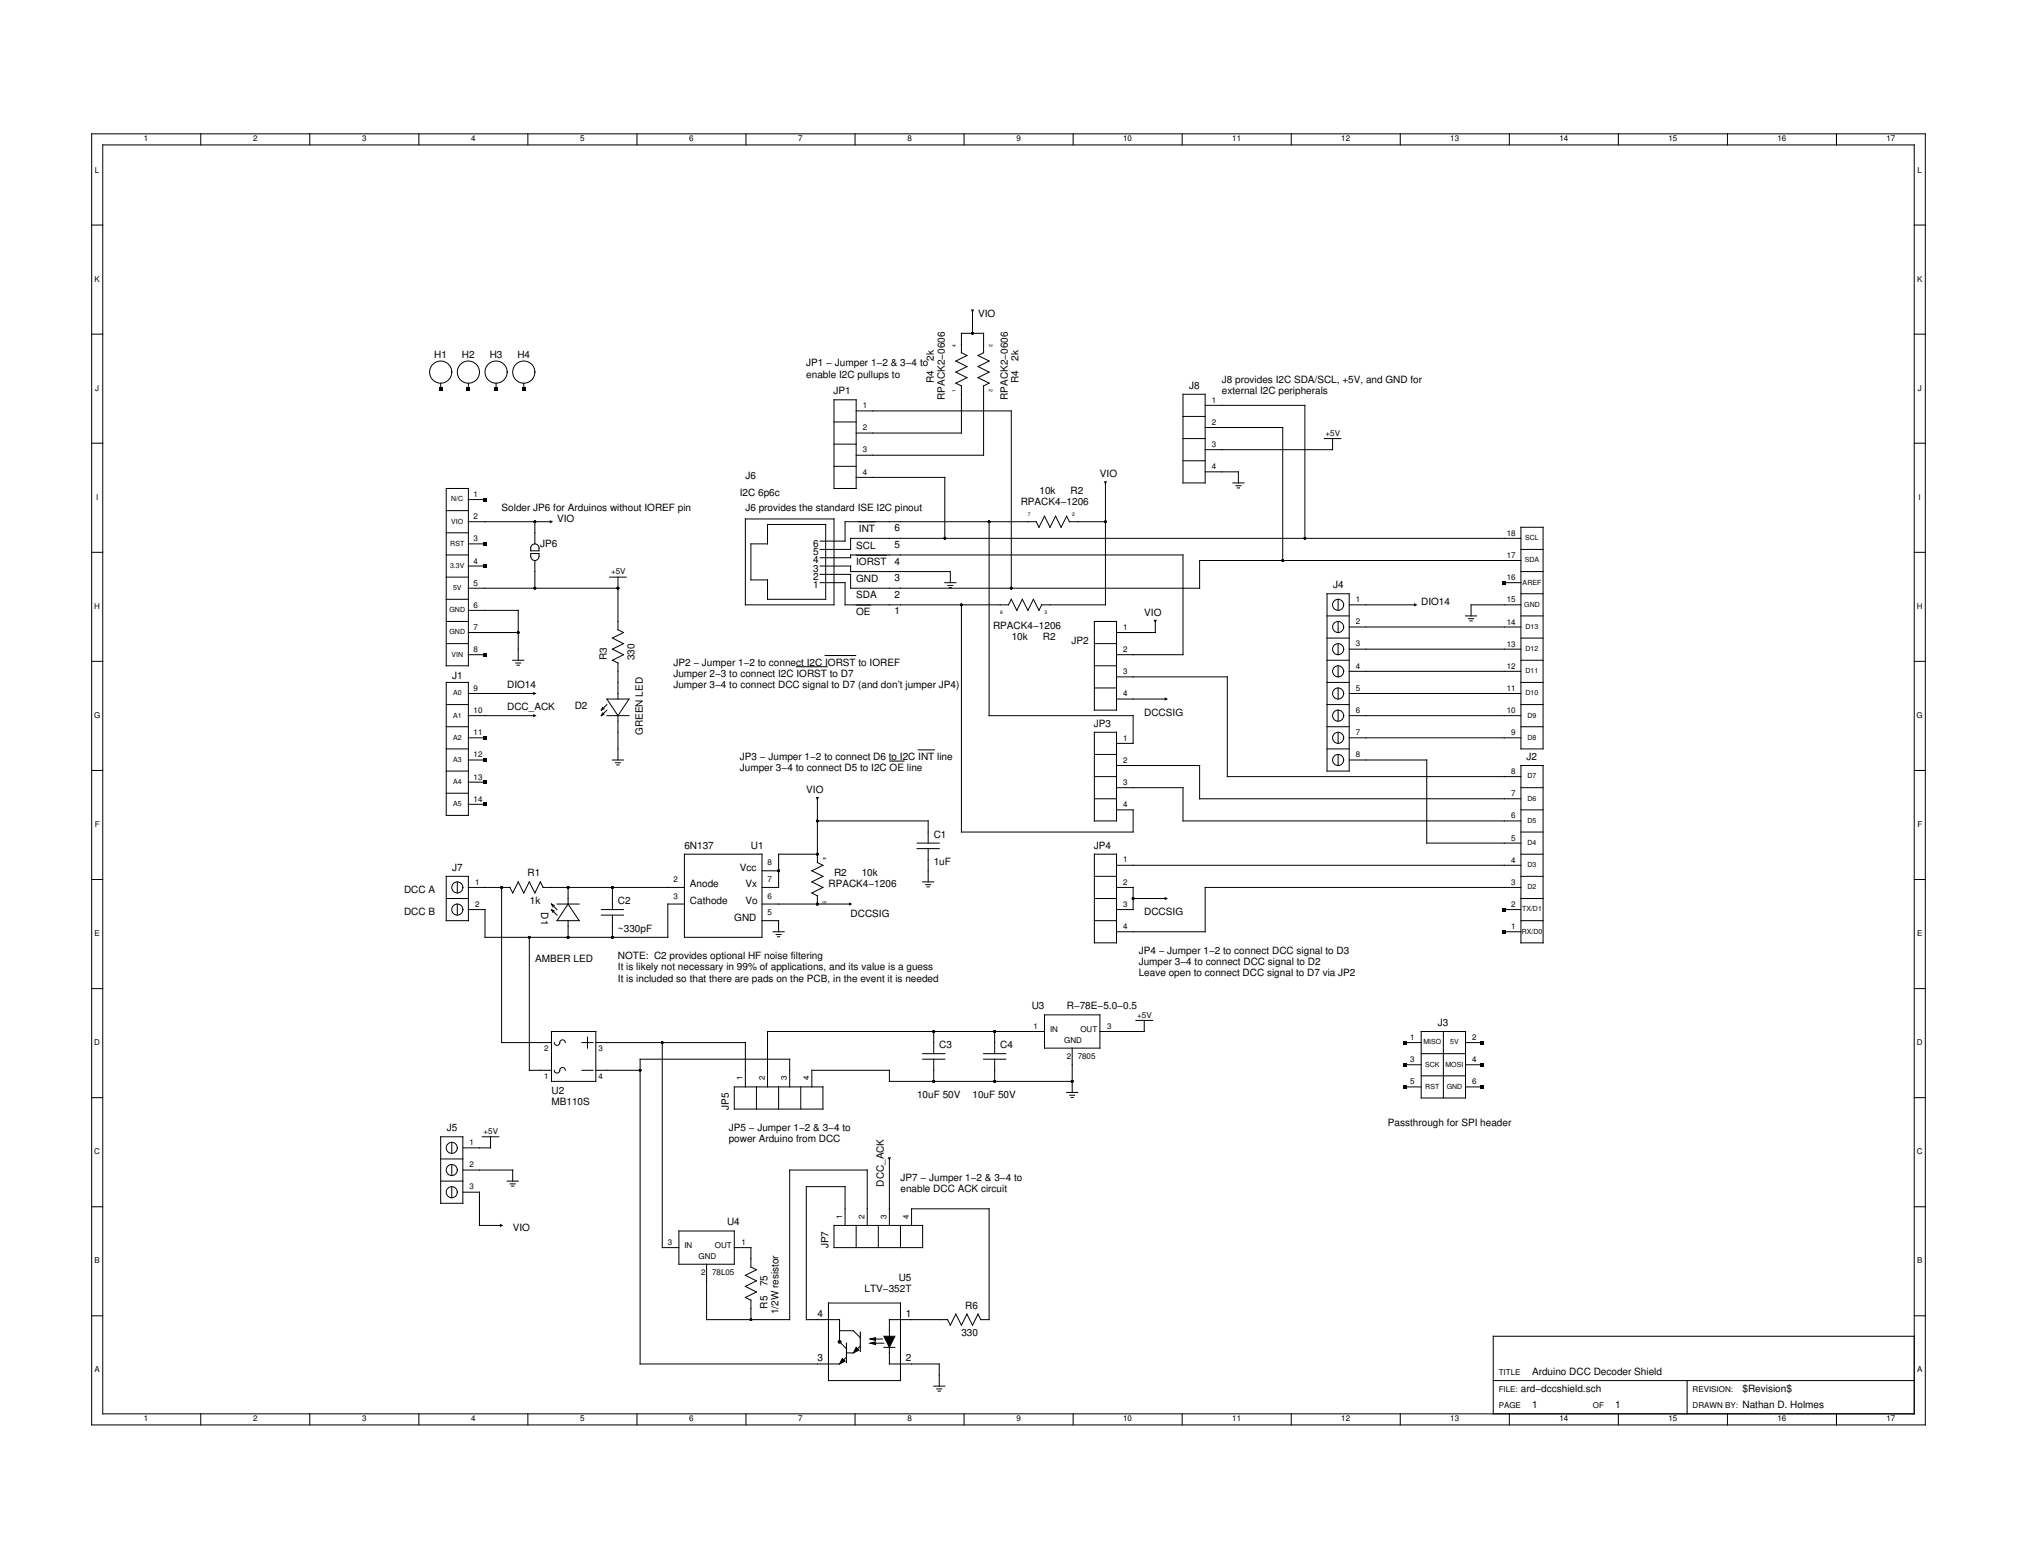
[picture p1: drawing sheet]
<svg xmlns="http://www.w3.org/2000/svg" width="279mm" height="216mm" viewBox="0 0 279 216" stroke-linecap="round" stroke-linejoin="round" font-family="sans-serif">
<g fill="none" stroke="#000" stroke-width=".14">
<path d="M12.7 18.5h254v178.8h-254zM27.8 18.5v1.6M42.9 18.5v1.6M58 18.5v1.6M73.1 18.5v1.6M88.2 18.5v1.6M103.3 18.5v1.6M118.4 18.5v1.6M133.5 18.5v1.6M148.7 18.5v1.6M163.8 18.5v1.6M178.9 18.5v1.6"/>
<path d="M194 18.5v1.6M209.1 18.5v1.6M224.2 18.5v1.6M239.3 18.5v1.6M254.4 18.5v1.6M12.7 31.2h1.5M14.2 20.1h251v175.7h-251zM265.2 31.2h1.5M12.7 46.3h1.5M61 53.1v.7M64.9 53.1v.7M68.7 53.1v.7"/>
<path d="M72.6 53.1v.7M115.5 55.4h3.1v12.2h-3.1zM115.5 58.4h3.1M118.6 60h14.6v-6.5l-.8-.4 1.5-.8-1.5-.8 1.5-.7-1.5-.8 1.5-.8-.7-.4v-2.6h3v2.6l-.7 .4 1.5 .8-1.5 .8 1.5 .7-1.5 .8 1.5 .8-.8 .4v9.5h-17.6M118.6 56.9h21.5v24.6M134.7 43.1v3.1M163.9 54.6h3v12.3h-3zM163.9 57.7h3M166.9 56.1h13.9v18.5M166.9 59.2h10.8v18.4M265.2 46.3h1.5M12.7 76.5h1.5"/>
<path d="M12.7 61.4h1.5M61.8 67.6h3.1v24.6h-3.1zM61.8 70.7h3.1M61.8 73.8h3.1M61.8 76.9h3.1M61.8 79.9h3.1M64.9 78.4h2.3M64.9 75.3h2.3M64.9 72.3h11.5M64.9 69.2h2.3M73.5 76.7h1.2a.71 .71 0 0 1-.6 .9 .7 .7 0 0 1-.6-.9zM73.6 75.6a.58 .58 0 0 1 .6-.3 .58 .58 0 0 1 .5 .6v.4h-1.2z"/>
<path d="M74.1 72.3v3M74.1 77.6v3.9M84.4 79.9h2.4M85.6 79.9v7.3l.8 .4-1.6 .8 1.6 .7-1.6 .8 1.6 .8-1.6 .7 .8 .4v5M103.2 71.9h12.3v11.9h-12.3zM106.3 72.6h8.1v10.4h-8.1v-2.7h-2.3v-5h2.3zM113.6 77.2h4.2v-.3h46.1v13.8h-9.2M113.6 78.4h4.2v.8h13.8v1.5M115.5 64.6h3.1M115.5 61.5h3.1M118.6 66.1h12.3v8.5M118.6 76.9h4.2"/>
<path d="M119 72.3h2.2M137 72.3v26.8h20v3.8h-2.3M147.7 71.5l.4 .8M147.8 71.5l-.8 1.5-.8-1.5-.7 1.5-.8-1.5-.8 1.5-.4-.7h-26.4v2.6h-3.5M148.1 72.3h5M153.1 66.9v16.9h-8.8l-.4 .7-.7-1.5-.8 1.5-.8-1.5-.7 1.5-.8-1.5-.4 .8h-22.6v-3.1h-3.5M163.9 63.8h3M163.9 60.7h3M166.9 65.3h4.6v1.6M170.8 66.9h1.5M171.2 67.3h.7M171.4 67.6h.3"/>
<path d="M183.4 60.7h2.3M184.6 60.7v1.6h-17.7M210.7 77.6h-44.5v3.9h-48.4v-2h-4.2M210.7 73h3.1v30.7h-3.1zM210.7 79.2h3.1M210.7 74.6h-92.9v1.5h-4.2M210.7 76.1h3.1M265.2 76.5h1.5M265.2 61.4h1.5M12.7 91.6h1.5M61.8 94.5h3.1v18.4h-3.1zM61.8 83h3.1"/>
<path d="M61.8 86.1h3.1M61.8 89.1h3.1M61.8 97.6h3.1M64.9 84.5h6.9v6.9M64.9 87.6h6.9M64.9 90.7h2.3M64.9 81.5h20.7M64.9 99.1h9.2M64.9 96h9.2M71 91.4h1.6M71.4 91.8h.7M71.6 92.1h.3"/>
<path d="M83.5 98.7l-.2 .4M83.5 98l-.2 .3M83.7 98.9l-.4 .2M83.7 98.1l-.4 .2M84.1 99.1h3M84.1 96.8h3l-1.5 2.3zM84.1 97.6l-.8 .7M84.1 98.3l-.8 .8M85.6 99.1v6.1M110.3 92.3h4.3M114.3 90.8h4.2M118.6 83.8h2"/>
<path d="M130.9 80.7h1.5M131.3 81.1h.7M131.5 81.4h.3M133.2 83.8v31.4h23.8v-3h-2.3M151.6 92.2h3.1M151.6 86.1h3.1v12.2h-3.1zM151.6 89.1h3.1M151.6 95.3h3.1M154.7 93.7h15.3v13.8h40.7M154.7 96.8h6.9M160 86.1v1.5h-5.3M183.8 97.6h3.1"/>
<path d="M183.8 94.5h3.1M183.8 82.2h3.1v24.6h-3.1zM183.8 91.4h3.1M183.8 88.4h3.1M183.8 85.3h3.1M185.4 83v1.5M185.4 86.1v1.5M185.4 89.1v1.6M185.4 92.2v1.5M185.4 95.3v1.5M185.4 98.3v1.6M186.9 99.1h23.8"/>
<path d="M186.9 96h23.8M186.9 89.9h23.8M186.9 93h23.8M186.9 86.8h23.8M186.9 83.8h9.2M203 85.3h1.5M203.4 85.7h.7M203.6 86h.3M208.4 80.7h2.3M210.7 97.6h3.1M210.7 94.5h3.1M210.7 91.4h3.1"/>
<path d="M210.7 88.4h3.1M210.7 83.8h-6.9v1.5M210.7 85.3h3.1M210.7 82.2h3.1M265.2 91.6h1.5M12.7 106.7h1.5M61.8 100.6h3.1M61.8 103.7h3.1M61.8 106.8h3.1M61.8 109.9h3.1M64.9 102.2h2.3M64.9 108.3h2.3"/>
<path d="M64.9 105.2h2.3M64.9 111.4h2.3M84.8 105.2h1.6M85.3 105.6h.6M85.4 105.9h.4M94.8 118.3h10.8v11.5h-10.8zM113.2 113.7h15.4v3.1M113.2 118.3h-5.3v4.6h-2.3M113.2 110.6v8.9M113.2 119.4l.8 .4-1.5 .8 1.5 .8-1.5 .7 1.5 .8-1.5 .8 .7 .3v1.2M123.2 105.4h2M127 116.8h3.1"/>
<path d="M127 117.5h3.1M127.2 103.8h2.2M128.6 117.5v4.6M151.6 101.4h3.1v12.3h-3.1zM151.6 110.6h3.1M151.6 107.5h3.1M151.6 118.3h3.1v12.3h-3.1zM151.6 104.5h3.1M154.7 109.1h9.2v4.6h46.8M154.7 106h11.5v4.6h44.5M154.7 119.8h56M183.8 100.6h3.1"/>
<path d="M183.8 103.7h3.1M185.4 101.4v1.5M185.4 104.5v1.5M186.9 102.2h23.8M186.9 105.2h10.7v11.6h13.1M210.7 100.6h3.1M210.7 106h3.1v24.6h-3.1zM210.7 118.3h3.1M210.7 115.2h3.1M210.7 112.2h3.1M210.7 109.1h3.1M265.2 106.7h1.5"/>
<path d="M12.7 136.9h1.5M12.7 121.8h1.5M61.8 121.4h3.1v6.1h-3.1zM61.8 124.4h3.1M63.3 122.1v1.6M63.3 125.2v1.5M69.5 122.9v21.5h6.9M73.3 129.8v18.4h3.1M74.8 122.1l.4 .8M74.9 122.1l-.8 1.6-.8-1.6-.7 1.6-.8-1.6-.8 1.6-.4-.8h-5.7M75.2 122.9h19.6M76.4 126l.8 .7"/>
<path d="M76.4 125.2l.8 .8M76.4 125.2l.4 .2M76.4 125.2l.2 .4M76.4 126l.4 .2M76.4 126l.2 .4M77.2 125.2h3M78.7 125.2l1.5 2.3h-3zM78.7 122.9v2.3M78.7 127.5v2.3M83.3 126h3.1M83.3 126.7h3.1M84.8 122.9v3.1"/>
<path d="M84.8 126.7v3.1M94.8 125.2h-2.3v4.6h-25.3v-3.8h-2.3M105.6 127.5h2.3v1.5M105.6 125.2h12.2M105.6 120.6h2.3M107.1 129h1.5M107.5 129.4h.7M107.7 129.7h.3M127.8 122.1h1.5M128.2 122.5h.7M128.4 122.8h.3M151.6 127.5h3.1"/>
<path d="M151.6 124.4h3.1M151.6 121.4h3.1M154.7 122.9h2.3v3.1h-2.3M157 124.4h4.6M208.4 126h2.3M208.4 129h2.3M210.7 127.5h3.1M210.7 124.4h3.1M210.7 121.4h3.1M210.7 122.9h-43.8v6.1h-12.2M265.2 136.9h1.5M265.2 121.8h1.5"/>
<path d="M12.7 152h1.5M61 157.4h3.1v9.2h-3.1zM62.6 158.2v1.5M66.8 157.4h2.3M68 157.4v1.6h-3.9M76.4 142.8h6.1v7h-6.1zM76.8 148.2a.38 .38 0 0 0 .4 .4 .38 .38 0 0 0 .3-.4 .38 .38 0 0 1 .4-.4 .38 .38 0 0 1 .4 .4M76.8 144.4a.38 .38 0 0 0 .4 .4 .38 .38 0 0 0 .3-.4 .38 .38 0 0 1 .4-.4 .38 .38 0 0 1 .4 .4M80.6 144.4h1.5M80.6 148.2h1.5M81.4 143.6v1.6M82.5 144.4h20.7v6.1"/>
<path d="M82.5 148.2h6.2M91.7 144.4v28.4h2.3M101.7 150.5h12.3v3.1h-12.3zM104.8 150.5v3.1M107.9 150.5v3.1M109.4 150.5v-3.8h-20.7v42.2h27.6M110.9 150.5v3.1M127.8 145.9h3.1M127.8 146.7h3.1M129.3 142.8v3.1M129.3 146.7v3.1M136.2 145.9h3.1"/>
<path d="M136.2 146.7h3.1M137.8 142.8v3.1M137.8 146.7v3.1M144.7 142.8h-38.4v7.7M144.7 140.5h7.7v4.7h-7.7zM147.8 151.3h1.5M148.2 151.7h.7M148.4 152h.3M148.5 145.2v6.1M148.5 149.8h-25.3v-1.6h-10.7v2.3M157.3 141.3h2.4M158.5 141.3v1.5h-6.1"/>
<path d="M194.6 150.5h2.3M194.6 144.4h2.3M194.6 147.5h2.3M196.9 142.8h6.1v9.3h-6.1zM196.9 145.9h6.1M196.9 149h6.1M199.9 142.8v9.3M203 150.5h2.3M203 144.4h2.3M203 147.5h2.3M265.2 152h1.5M12.7 167.1h1.5"/>
<path d="M61 163.6h3.1M61 160.5h3.1M62.6 161.3v1.5M62.6 164.3v1.6M64.1 162h6.9v1.6M64.1 165.1h2.3v4.6h3.1M70.3 163.6h1.5M70.7 164h.7M70.9 164.3h.3M94 170.5h7.7v4.6h-7.7zM101.7 172.8h2.3v2.7l.8 .3-1.6 .8 1.6 .8-1.6 .7 1.6 .8-1.6 .8M103.2 179.7l.8 .4"/>
<path d="M115.5 169.7h12.3v3.1h-12.3zM117.1 169.7v-5.4h-5.4v18.5h4.6v3l1 1M118.6 169.7v3.1M120.1 169.7v-7.7h-10.7v20.8h-11.5v-7.7M121.7 169.7v3.1M123.2 160.5v9.2M124.7 169.7v3.1M126.3 169.7v-2.3h10.7v15.4h-1.2l-.3-.8-.8 1.5-.8-1.5-.7 1.5-.8-1.5-.8 1.5-.3-.7h-8.1v2.6M265.2 167.1h1.5M12.7 182.2h1.5M27.8 195.8v1.5M42.9 195.8v1.5"/>
<path d="M58 195.8v1.5M73.1 195.8v1.5M88.2 195.8v1.5M103.3 195.8v1.5M104 180.1v2.7M114.8 180.5h9.9v10.7h-9.9zM116.3 184.3h1.9l1 .9M116.7 188.1l.4 .4-.8 .4zM117.3 187.9l-.6 .6M117.3 187.4h.9M118.4 195.8v1.5M118.6 186.6l.4 .4-.8 .4z"/>
<path d="M119.2 186.4l-.6 .6M120.5 185.4l.8-.2v.4zM120.5 186l.8-.2v.4zM121.3 185.4h.9M121.3 186h1.1M122.4 185.1h1.6l-.8 1.5zM122.4 186.6h1.6M123.2 186.2v2.7h6.9v3.1M129.3 192h1.6M129.8 192.3h.7M130 192.7h.3M133.5 195.8v1.5"/>
<path d="M148.7 195.8v1.5M163.8 195.8v1.5M178.9 195.8v1.5M194 195.8v1.5M206.8 191.2h58.4M209.1 195.8v1.5M224.2 195.8v1.5M233.7 191.2v4.6M239.3 195.8v1.5M254.4 195.8v1.5M265.2 185.1h-58.4v10.7M265.2 182.2h1.5"/>
<circle cx="61" cy="51.5" r="1.53"/>
<circle cx="64.9" cy="51.5" r="1.53"/>
<circle cx="68.7" cy="51.5" r="1.53"/>
<circle cx="72.6" cy="51.5" r="1.53"/>
<circle cx="185.4" cy="86.8" r=".77"/>
<circle cx="185.4" cy="83.8" r=".77"/>
<circle cx="185.4" cy="89.9" r=".77"/>
<circle cx="185.4" cy="99.1" r=".77"/>
<circle cx="185.4" cy="96" r=".77"/>
<circle cx="185.4" cy="93" r=".77"/>
<circle cx="185.4" cy="102.2" r=".77"/>
<circle cx="185.4" cy="105.2" r=".77"/>
<circle cx="63.3" cy="126" r=".77"/>
<circle cx="63.3" cy="122.9" r=".77"/>
<circle cx="62.6" cy="159" r=".77"/>
<circle cx="62.6" cy="165.1" r=".77"/>
<circle cx="62.6" cy="162" r=".77"/>
<circle cx="116.3" cy="185.8" r=".19"/>
</g>
<g fill="#000">
<path d="M60.8 53.6h.5v.5h-.5zM64.7 53.6h.4v.5h-.4zM68.5 53.6h.4v.5h-.4zM72.3 53.6h.5v.5h-.5zM134.5 42.9h.4l-.2 .4zM67 78.2h.4v.4h-.4zM67 75.1h.4v.5h-.4zM67 69h.4v.4h-.4zM76.2 72l.4 .3-.4 .2zM152.9 66.6h.5l-.3 .5zM67 90.4h.4v.5h-.4zM73.9 95.8l.4 .2-.4 .3z"/>
<path d="M73.9 98.9l.4 .2-.4 .2zM159.8 85.8h.5l-.3 .5zM161.3 96.6l.5 .2-.5 .2zM195.9 83.5l.4 .3-.4 .2zM208.1 80.5h.5v.4h-.5zM67 101.9h.4v.5h-.4zM67 108.1h.4v.4h-.4zM67 105h.4v.5h-.4zM67 111.2h.4v.4h-.4zM113 110.4h.5l-.3 .4zM117.6 125l.5 .2-.5 .2zM161.3 124.2l.5 .2-.5 .3z"/>
<path d="M208.1 125.7h.5v.5h-.5zM208.1 128.8h.5v.5h-.5zM194.3 144.2h.5v.4h-.5zM194.3 147.2h.5v.5h-.5zM194.3 150.3h.5v.5h-.5zM205.1 144.2h.4v.4h-.4zM205.1 147.2h.4v.5h-.4zM205.1 150.3h.4v.5h-.4zM69.3 169.5l.4 .2-.4 .2zM123 160.3h.4l-.2 .4zM116.7 188.1l.4 .4-.8 .4zM118.6 186.6l.4 .4-.8 .4z"/>
<path d="M120.5 185.4l.8-.2v.4zM120.5 186l.8-.2v.4zM122.4 185.1h1.6l-.8 1.5z"/>
<circle cx="134.7" cy="46.2" r=".19"/>
<circle cx="74.1" cy="72.3" r=".19"/>
<circle cx="130.9" cy="74.6" r=".19"/>
<circle cx="137" cy="72.3" r=".19"/>
<circle cx="153.1" cy="72.3" r=".19"/>
<circle cx="177.7" cy="77.6" r=".19"/>
<circle cx="180.8" cy="74.6" r=".19"/>
<circle cx="71.8" cy="87.6" r=".19"/>
<circle cx="74.1" cy="81.5" r=".19"/>
<circle cx="85.6" cy="81.5" r=".19"/>
<circle cx="133.2" cy="83.8" r=".19"/>
<circle cx="140.1" cy="81.5" r=".19"/>
<circle cx="113.2" cy="113.7" r=".19"/>
<circle cx="113.2" cy="118.3" r=".19"/>
<circle cx="69.5" cy="122.9" r=".19"/>
<circle cx="73.3" cy="129.8" r=".19"/>
<circle cx="78.7" cy="122.9" r=".19"/>
<circle cx="78.7" cy="129.8" r=".19"/>
<circle cx="84.8" cy="122.9" r=".19"/>
<circle cx="84.8" cy="129.8" r=".19"/>
<circle cx="107.9" cy="120.6" r=".19"/>
<circle cx="113.2" cy="125.2" r=".19"/>
<circle cx="157" cy="124.4" r=".19"/>
<circle cx="88.7" cy="148.2" r=".19"/>
<circle cx="91.7" cy="144.4" r=".19"/>
<circle cx="129.3" cy="142.8" r=".19"/>
<circle cx="129.3" cy="149.8" r=".19"/>
<circle cx="137.8" cy="142.8" r=".19"/>
<circle cx="137.8" cy="149.8" r=".19"/>
<circle cx="148.5" cy="149.8" r=".19"/>
<circle cx="104" cy="182.8" r=".19"/>
<circle cx="116.3" cy="185.8" r=".19"/>
</g>
<path d="M117.3 186v2.7M119.2 184.5v2.7" fill="none" stroke="#000" stroke-width=".15"/>
<g font-size="1.4">
<text x="135.5" y="43.9">VIO</text>
<text x="60.2" y="49.6">H1</text>
<text x="64" y="49.6">H2</text>
<text x="67.8" y="49.6">H3</text>
<text x="71.7" y="49.6">H4</text>
<text x="111.7" y="50.7">JP1 − Jumper 1−2 &amp; 3−4 to</text>
<text x="111.7" y="52.3">enable I2C pullups to</text>
<text x="129.3" y="53.1" transform="rotate(-90 129.3 53.1)">R4</text>
<text x="129.3" y="50" transform="rotate(-90 129.3 50)">2k</text>
<text x="141.1" y="53.1" transform="rotate(-90 141.1 53.1)">R4</text>
<text x="141.1" y="50" transform="rotate(-90 141.1 50)">2k</text>
<text x="164.7" y="53.8">J8</text>
<text x="169.2" y="53">J8 provides I2C SDA/SCL, +5V, and GND for</text>
<text x="115.4" y="54.6">JP1</text>
<text x="130.9" y="55.4" transform="rotate(-90 130.9 55.4)">RPACK2−0606</text>
<text x="139.6" y="55.4" transform="rotate(-90 139.6 55.4)">RPACK2−0606</text>
<text x="169.2" y="54.6">external I2C peripherals</text>
<text x="69.5" y="70.7">Solder JP6 for Arduinos without IOREF pin</text>
<text x="102.5" y="68.7">I2C 6p6c</text>
<text x="103.2" y="66.4">J6</text>
<text x="103.2" y="70.7">J6 provides the standard ISE I2C pinout</text>
<text x="141.4" y="69.9">RPACK4−1206</text>
<text x="144" y="68.4">10k</text>
<text x="148.3" y="68.4">R2</text>
<text x="152.4" y="66.1">VIO</text>
<text x="74.8" y="75.7">JP6</text>
<text x="77.2" y="72.3">VIO</text>
<text x="112.6" y="76.9">5</text>
<text x="112.6" y="75.7">6</text>
<text x="118.6" y="76">SCL</text>
<text x="119" y="73.6">INT</text>
<text x="123.9" y="75.9">5</text>
<text x="123.9" y="73.6">6</text>
<text x="112.6" y="81.5">1</text>
<text x="112.6" y="80.3">2</text>
<text x="112.6" y="79.2">3</text>
<text x="112.6" y="78">4</text>
<text x="118.6" y="78.3">IORST</text>
<text x="118.6" y="82.9">SDA</text>
<text x="118.6" y="80.6">GND</text>
<text x="123.9" y="82.8">2</text>
<text x="123.9" y="80.5">3</text>
<text x="123.9" y="78.2">4</text>
<text x="184.7" y="81.5">J4</text>
<text x="196.9" y="83.8">DIO14</text>
<text x="118.6" y="85.2">OE</text>
<text x="123.9" y="85.1">1</text>
<text x="137.6" y="87.1">RPACK4−1206</text>
<text x="140.2" y="88.6">10k</text>
<text x="144.5" y="88.6">R2</text>
<text x="148.4" y="89.1">JP2</text>
<text x="158.5" y="85.3">VIO</text>
<text x="62.7" y="94">J1</text>
<text x="70.3" y="95.3">DIO14</text>
<text x="84.1" y="91.4" transform="rotate(-90 84.1 91.4)">R3</text>
<text x="87.9" y="91.4" transform="rotate(-90 87.9 91.4)">330</text>
<text x="93.3" y="92.2">JP2 − Jumper 1−2 to connect I2C IORST to IOREF</text>
<text x="93.3" y="93.7">Jumper 2−3 to connect I2C IORST to D7</text>
<text x="93.3" y="95.3">Jumper 3−4 to connect DCC signal to D7 (and don’t jumper JP4)</text>
<text x="70.3" y="98.3">DCC_ACK</text>
<text x="79.6" y="98.2">D2</text>
<text x="89.1" y="101.8" transform="rotate(-90 89.1 101.8)">GREEN LED</text>
<text x="151.5" y="100.6">JP3</text>
<text x="158.5" y="99.1">DCCSIG</text>
<text x="102.5" y="105.2">JP3 − Jumper 1−2 to connect D6 to I2C INT line</text>
<text x="102.5" y="106.8">Jumper 3−4 to connect D5 to I2C OE line</text>
<text x="211.4" y="105.2">J2</text>
<text x="111.7" y="109.9">VIO</text>
<text x="94.8" y="117.5">6N137</text>
<text x="104" y="117.5">U1</text>
<text x="129.3" y="116">C1</text>
<text x="129.3" y="119.8">1uF</text>
<text x="151.5" y="117.5">JP4</text>
<text x="56" y="123.7">DCC A</text>
<text x="62.7" y="120.6">J7</text>
<text x="73.1" y="121.4">R1</text>
<text x="73.4" y="125.2">1k</text>
<text x="85.6" y="125.2">C2</text>
<text x="95.6" y="122.9">Anode</text>
<text x="95.6" y="125.2">Cathode</text>
<text x="102.5" y="120.6">Vcc</text>
<text x="103.3" y="125.2">Vo</text>
<text x="103.3" y="122.9">Vx</text>
<text x="114.8" y="122.9">RPACK4−1206</text>
<text x="115.5" y="121.4">R2</text>
<text x="119.4" y="121.4">10k</text>
<text x="56" y="126.7">DCC B</text>
<text x="75" y="126.4" transform="rotate(90 75 126.4)">D1</text>
<text x="85.6" y="129">~330pF</text>
<text x="101.7" y="127.5">GND</text>
<text x="117.8" y="127">DCCSIG</text>
<text x="158.5" y="126.7">DCCSIG</text>
<text x="74.1" y="133.3">AMBER LED</text>
<text x="85.6" y="132.8">NOTE: C2 provides optional HF noise filtering</text>
<text x="85.6" y="134.4">It is likely not necessary in 99% of applications, and its value is a guess</text>
<text x="85.6" y="135.9">It is included so that there are pads on the PCB, in the event it is needed</text>
<text x="157.7" y="132.1">JP4 − Jumper 1−2 to connect DCC signal to D3</text>
<text x="157.7" y="133.6">Jumper 3−4 to connect DCC signal to D2</text>
<text x="157.7" y="135.2">Leave open to connect DCC signal to D7 via JP2</text>
<text x="142.9" y="139.8">U3</text>
<text x="147.8" y="139.8">R−78E−5.0−0.5</text>
<text x="199.2" y="142.1">J3</text>
<text x="130.1" y="145.2">C3</text>
<text x="138.5" y="145.2">C4</text>
<text x="76.4" y="151.5">U2</text>
<text x="76.4" y="153.1">MB110S</text>
<text x="100.9" y="153.7" transform="rotate(-90 100.9 153.7)">JP5</text>
<text x="127" y="152.1">10uF 50V</text>
<text x="134.7" y="152.1">10uF 50V</text>
<text x="192.3" y="155.9">Passthrough for SPI header</text>
<text x="61.9" y="156.7">J5</text>
<text x="100.9" y="156.6">JP5 − Jumper 1−2 &amp; 3−4 to</text>
<text x="100.9" y="158.2">power Arduino from DCC</text>
<text x="122.4" y="164.3" transform="rotate(-90 122.4 164.3)">DCC_ACK</text>
<text x="124.7" y="163.6">JP7 − Jumper 1−2 &amp; 3−4 to</text>
<text x="124.7" y="165.1">enable DCC ACK circuit</text>
<text x="71" y="170.5">VIO</text>
<text x="100.7" y="169.7">U4</text>
<text x="114.8" y="172.9" transform="rotate(-90 114.8 172.9)">JP7</text>
<text x="106.3" y="178.1" transform="rotate(-90 106.3 178.1)">75</text>
<text x="119.8" y="178.9">LTV−352T</text>
<text x="124.5" y="177.4">U5</text>
<text x="106.3" y="181.2" transform="rotate(-90 106.3 181.2)">R5</text>
<text x="107.9" y="182" transform="rotate(-90 107.9 182)">1/2W resistor</text>
<text x="113.3" y="182.4">4</text>
<text x="125.5" y="182.4">1</text>
<text x="133.2" y="185.1">330</text>
<text x="133.7" y="181.2">R6</text>
<text x="113.3" y="188.5">3</text>
<text x="125.5" y="188.5">2</text>
<text x="212.2" y="190.4">Arduino DCC Decoder Shield</text>
<text x="210.7" y="192.7">ard−dccshield.sch</text>
<text x="212.2" y="195">1</text>
<text x="223.7" y="195">1</text>
<text x="241.4" y="195">Nathan D. Holmes</text>
<text x="241.4" y="192.7">$Revision$</text>
</g>
<g font-size="1.1">
<text x="13.2" y="23.9">L</text>
<text x="19.9" y="19.6">1</text>
<text x="35.1" y="19.6">2</text>
<text x="50.2" y="19.6">3</text>
<text x="65.3" y="19.6">4</text>
<text x="80.4" y="19.6">5</text>
<text x="95.5" y="19.6">6</text>
<text x="110.6" y="19.6">7</text>
<text x="125.7" y="19.6">8</text>
<text x="140.8" y="19.6">9</text>
<text x="155.6" y="19.6">10</text>
<text x="170.7" y="19.6">11</text>
<text x="185.8" y="19.6">12</text>
<text x="200.9" y="19.6">13</text>
<text x="216" y="19.6">14</text>
<text x="231.1" y="19.6">15</text>
<text x="246.2" y="19.6">16</text>
<text x="261.3" y="19.6">17</text>
<text x="265.6" y="23.9">L</text>
<text x="13.1" y="39">K</text>
<text x="265.6" y="39">K</text>
<text x="13.2" y="54.1">J</text>
<text x="119.5" y="56.5">1</text>
<text x="119.5" y="59.6">2</text>
<text x="167.9" y="55.8">1</text>
<text x="167.9" y="58.8">2</text>
<text x="265.7" y="54.1">J</text>
<text x="119.5" y="62.7">3</text>
<text x="119.5" y="65.7">4</text>
<text x="167.9" y="61.9">3</text>
<text x="167.9" y="65">4</text>
<text x="183.6" y="60.4">+5V</text>
<text x="13.3" y="69.2">I</text>
<text x="65.6" y="71.9">2</text>
<text x="65.6" y="68.8">1</text>
<text x="265.8" y="69.2">I</text>
<text x="65.6" y="75">3</text>
<text x="208.7" y="77.3">17</text>
<text x="208.7" y="74.2">18</text>
<text x="65.6" y="78">4</text>
<text x="65.6" y="81.1">5</text>
<text x="84.6" y="79.5">+5V</text>
<text x="187.8" y="83.4">1</text>
<text x="208.7" y="80.3">16</text>
<text x="208.7" y="83.4">15</text>
<text x="13.1" y="84.3">H</text>
<text x="65.6" y="84.2">6</text>
<text x="65.6" y="87.3">7</text>
<text x="155.6" y="87.2">1</text>
<text x="187.8" y="89.5">3</text>
<text x="187.8" y="86.4">2</text>
<text x="208.7" y="89.6">13</text>
<text x="208.7" y="86.5">14</text>
<text x="265.5" y="84.3">H</text>
<text x="65.6" y="90.3">8</text>
<text x="65.6" y="95.7">9</text>
<text x="155.6" y="90.3">2</text>
<text x="155.6" y="93.4">3</text>
<text x="187.8" y="95.7">5</text>
<text x="187.8" y="92.6">4</text>
<text x="208.7" y="95.7">11</text>
<text x="208.7" y="92.6">12</text>
<text x="13" y="99.4">G</text>
<text x="65.6" y="101.8">11</text>
<text x="65.6" y="98.8">10</text>
<text x="155.6" y="96.4">4</text>
<text x="187.8" y="101.8">7</text>
<text x="187.8" y="98.7">6</text>
<text x="208.7" y="98.8">10</text>
<text x="209.3" y="101.8">9</text>
<text x="265.5" y="99.4">G</text>
<text x="65.6" y="108">13</text>
<text x="65.6" y="104.9">12</text>
<text x="155.6" y="102.6">1</text>
<text x="155.6" y="105.6">2</text>
<text x="187.8" y="104.9">8</text>
<text x="209.3" y="107.2">8</text>
<text x="65.6" y="111">14</text>
<text x="155.6" y="108.7">3</text>
<text x="155.6" y="111.8">4</text>
<text x="209.3" y="113.3">6</text>
<text x="209.3" y="110.3">7</text>
<text x="13.1" y="114.5">F</text>
<text x="106.3" y="119.8">8</text>
<text x="155.6" y="119.4">1</text>
<text x="209.3" y="119.5">4</text>
<text x="209.3" y="116.4">5</text>
<text x="265.6" y="114.5">F</text>
<text x="65.8" y="122.5">1</text>
<text x="65.8" y="125.6">2</text>
<text x="93.3" y="122.1">2</text>
<text x="93.3" y="124.4">3</text>
<text x="106.3" y="124.4">6</text>
<text x="106.3" y="122.1">7</text>
<text x="155.6" y="122.5">2</text>
<text x="155.6" y="125.6">3</text>
<text x="209.3" y="122.6">3</text>
<text x="209.3" y="125.6">2</text>
<text x="13.1" y="129.6">E</text>
<text x="106.3" y="126.7">5</text>
<text x="155.6" y="128.7">4</text>
<text x="209.3" y="128.7">1</text>
<text x="265.6" y="129.6">E</text>
<text x="143.2" y="142.5">1</text>
<text x="145.5" y="142.8">IN</text>
<text x="149.7" y="142.8">OUT</text>
<text x="153.4" y="142.5">3</text>
<text x="157.5" y="140.9">+5V</text>
<text x="13.1" y="144.7">D</text>
<text x="75.4" y="149.4">1</text>
<text x="75.4" y="145.5">2</text>
<text x="82.9" y="149.4">4</text>
<text x="82.9" y="145.5">3</text>
<text x="102.9" y="149.6" transform="rotate(-90 102.9 149.6)">1</text>
<text x="105.9" y="149.6" transform="rotate(-90 105.9 149.6)">2</text>
<text x="109" y="149.6" transform="rotate(-90 109 149.6)">3</text>
<text x="112.1" y="149.6" transform="rotate(-90 112.1 149.6)">4</text>
<text x="147.4" y="144.4">GND</text>
<text x="147.8" y="146.7">2</text>
<text x="149.3" y="146.7">7805</text>
<text x="195.3" y="144">1</text>
<text x="195.3" y="147.1">3</text>
<text x="203.9" y="144">2</text>
<text x="203.9" y="147.1">4</text>
<text x="265.5" y="144.7">D</text>
<text x="195.3" y="150.1">5</text>
<text x="203.9" y="150.1">6</text>
<text x="13.1" y="159.9">C</text>
<text x="65" y="158.6">1</text>
<text x="65" y="161.6">2</text>
<text x="67" y="157">+5V</text>
<text x="265.5" y="159.9">C</text>
<text x="65" y="164.7">3</text>
<text x="92.5" y="172.4">3</text>
<text x="94.8" y="172.8">IN</text>
<text x="99" y="172.8">OUT</text>
<text x="102.7" y="172.4">1</text>
<text x="116.7" y="168.8" transform="rotate(-90 116.7 168.8)">1</text>
<text x="119.7" y="168.8" transform="rotate(-90 119.7 168.8)">2</text>
<text x="122.8" y="168.8" transform="rotate(-90 122.8 168.8)">3</text>
<text x="125.9" y="168.8" transform="rotate(-90 125.9 168.8)">4</text>
<text x="13.1" y="175">B</text>
<text x="96.8" y="174.3">GND</text>
<text x="97.1" y="176.6">2</text>
<text x="98.6" y="176.6">78L05</text>
<text x="265.6" y="175">B</text>
<text x="13.1" y="190.1">A</text>
<text x="207.6" y="190.4">TITLE</text>
<text x="265.6" y="190.1">A</text>
<text x="19.9" y="196.8">1</text>
<text x="35.1" y="196.8">2</text>
<text x="50.2" y="196.8">3</text>
<text x="65.3" y="196.8">4</text>
<text x="80.4" y="196.8">5</text>
<text x="95.5" y="196.8">6</text>
<text x="110.6" y="196.8">7</text>
<text x="125.7" y="196.8">8</text>
<text x="140.8" y="196.8">9</text>
<text x="155.6" y="196.8">10</text>
<text x="170.7" y="196.8">11</text>
<text x="185.8" y="196.8">12</text>
<text x="200.9" y="196.8">13</text>
<text x="207.6" y="192.7">FILE:</text>
<text x="207.6" y="195">PAGE</text>
<text x="216" y="196.8">14</text>
<text x="220.7" y="195">OF</text>
<text x="231.1" y="196.8">15</text>
<text x="234.5" y="192.7">REVISION:</text>
<text x="234.5" y="195">DRAWN BY:</text>
<text x="246.2" y="196.8">16</text>
<text x="261.3" y="196.8">17</text>
</g>
<g font-size="1">
<text x="62.5" y="69.4">N/C</text>
<text x="62.4" y="75.6">RST</text>
<text x="62.5" y="72.5">VIO</text>
<text x="211.2" y="77.9">SDA</text>
<text x="211.3" y="74.8">SCL</text>
<text x="62.3" y="78.6">3.3V</text>
<text x="62.8" y="81.7">5V</text>
<text x="210.9" y="80.9">AREF</text>
<text x="62.3" y="84.8">GND</text>
<text x="62.3" y="87.9">GND</text>
<text x="211.1" y="84">GND</text>
<text x="211.3" y="87.1">D13</text>
<text x="62.5" y="90.9">VIN</text>
<text x="211.3" y="93.2">D11</text>
<text x="211.3" y="90.2">D12</text>
<text x="62.8" y="99.4">A1</text>
<text x="62.8" y="96.3">A0</text>
<text x="211.3" y="96.3">D10</text>
<text x="211.6" y="99.4">D9</text>
<text x="62.8" y="102.4">A2</text>
<text x="62.8" y="105.5">A3</text>
<text x="211.6" y="107.8">D7</text>
<text x="211.6" y="102.4">D8</text>
<text x="62.8" y="108.6">A4</text>
<text x="62.8" y="111.6">A5</text>
<text x="211.6" y="113.9">D5</text>
<text x="211.6" y="110.9">D6</text>
<text x="211.6" y="117">D4</text>
<text x="211.6" y="120.1">D3</text>
<text x="211.6" y="123.1">D2</text>
<text x="210.8" y="129.3">RX/D0</text>
<text x="210.8" y="126.2">TX/D1</text>
<text x="197.2" y="144.6">MISO</text>
<text x="197.4" y="147.7">SCK</text>
<text x="200.2" y="147.7">MOSI</text>
<text x="200.9" y="144.6">5V</text>
<text x="197.4" y="150.8">RST</text>
<text x="200.4" y="150.8">GND</text>
</g>
<g font-size=".7">
<text x="137" y="47.7" transform="rotate(90 137 47.7)">3</text>
<text x="132.4" y="48.1" transform="rotate(-90 132.4 48.1)">4</text>
<text x="137" y="53.8" transform="rotate(90 137 53.8)">2</text>
<text x="132.4" y="54.2" transform="rotate(-90 132.4 54.2)">1</text>
<text x="142.4" y="71.5">7</text>
<text x="148.5" y="71.5">2</text>
<text x="138.5" y="85">6</text>
<text x="144.7" y="85">3</text>
<text x="114" y="118.7" transform="rotate(90 114 118.7)">4</text>
<text x="114" y="124.8" transform="rotate(90 114 124.8)">5</text>
</g>
</svg>
